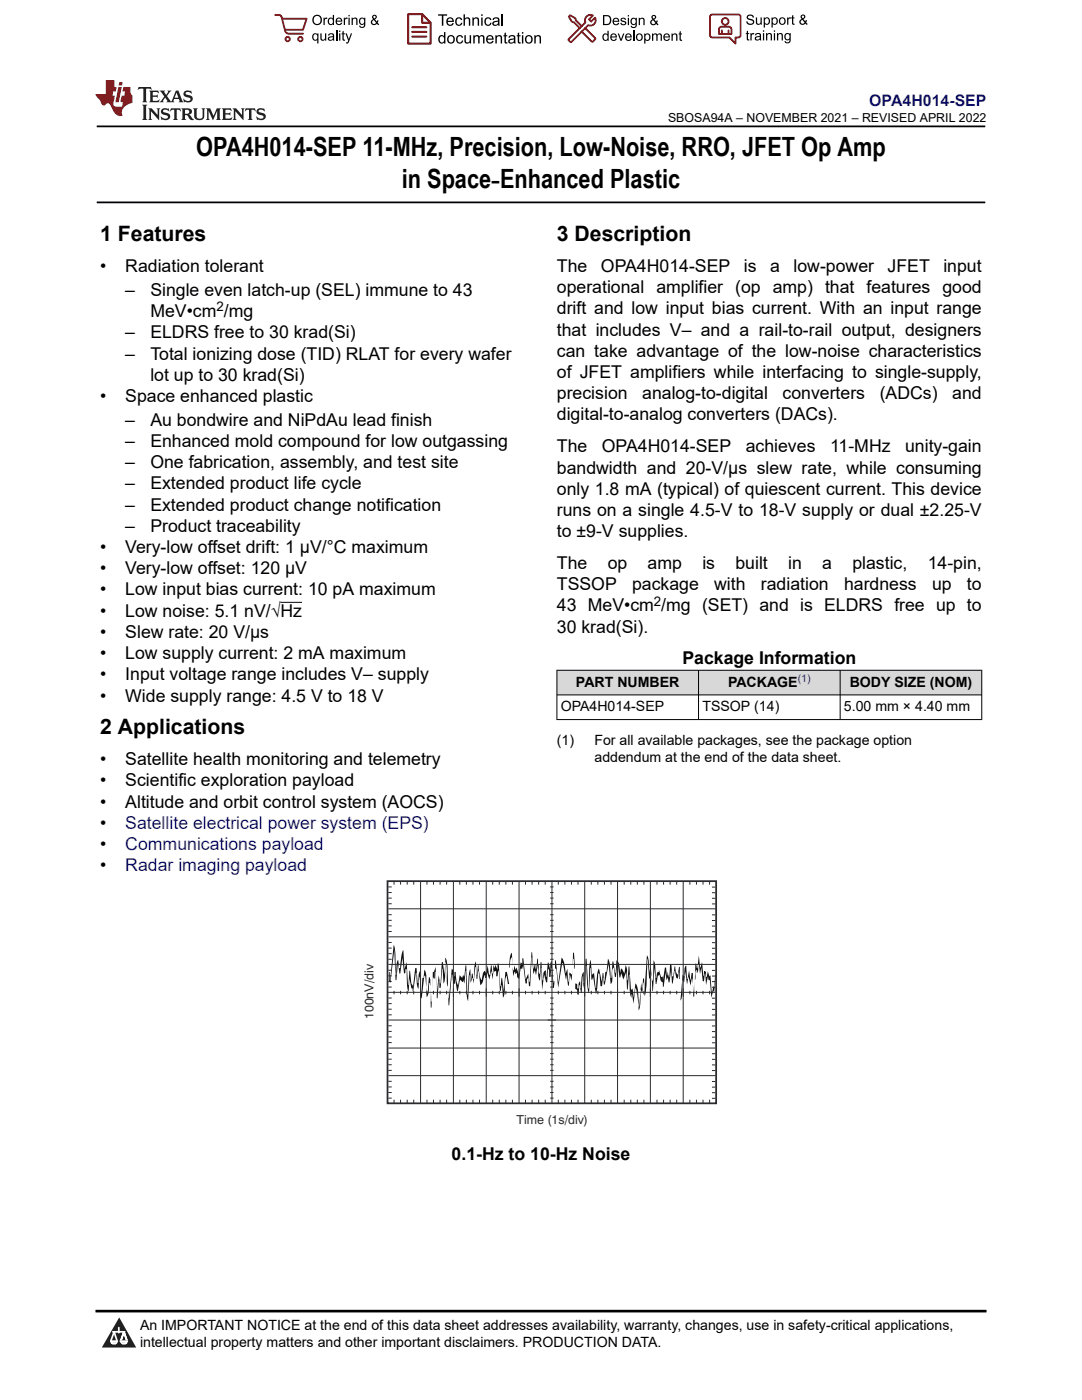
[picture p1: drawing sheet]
<svg xmlns="http://www.w3.org/2000/svg" width="216mm" height="279mm" viewBox="0 0 216 279" stroke-linecap="round" stroke-linejoin="round" font-family="sans-serif">
<path d="M19.3 25.2h177.3M19.3 40.4h177.3" fill="none" stroke="#000" stroke-width=".35"/>
<path d="M56 120.2h4.3" fill="none" stroke="#000" stroke-width=".2"/>
<g fill="#d8d8d8">
<path d="M111.1 133.8h84.8v4.9h-84.8z" fill-rule="evenodd"/>
<path d="M111.2 133.8h28.1v4.8h-28.1z" fill-rule="evenodd"/>
<path d="M139.4 133.8h28.2v4.8h-28.2z" fill-rule="evenodd"/>
<path d="M167.7 133.8h28.1v4.8h-28.1z" fill-rule="evenodd"/>
</g>
<path d="M111.1 133.8h84.9M111.1 138.7h84.9M111.1 133.7v10M139.4 133.7v10M167.6 133.7v10M195.9 133.7v10M111.1 143.6h84.9" fill="none" stroke="#000" stroke-width=".2"/>
<g fill="#0d1413">
<path d="M116.9 191.3h.1l.4 6h.1a22.1 22.1 0 0 1 .4-5.7l.2 2.9 .4-.3 .3 2.9h.2l.2-3 .3-.8 .6 2.6 .2-1.7h.1l.2 1.6 .2-1.8h.2l.3-2.7 .4 1.5 .1 2.4h.2l.2-3.3h.2l.4 2.3 .2-2.5a1.67 1.67 0 0 1 .7 1.5v1l.2-.9h.2l.5 1 .2-1.6a5.9 5.9 0 0 1 .3 2.9h.1l.2-2.7h.2l.3 4.6 .3-.2 .3 1.8 .3-2.8a4.5 4.5 0 0 1 .6 3.2v1.4h.1l.4-4.8 .3 1.2 .1-2h.2l.1 2.4-.2-1.6-.3 2.1-.3-.7v2.6l-.4 1.5-.2-2.8-.4-1.7-.4 3.2-.3-1.8h-.1v.6l-.2-.3-.2-1.4v-2.9h-.1l-.2 3h-.2l-.1-3.5-.6 1.5-.4-1.3-.2 .9h-.2l-.3-2.7h-.1l-.3 2.6h-.2l-.2-1.9a2.2 2.2 0 0 0-.3 1.9l-.1 1.1-.3 .3-.3-4.1-.8 4.2h-.2l-.2-1.3-.2 1.6h-.3l-.2-2.5h-.2l-.2 2.6-.3 1.4-.5-3.3-.2 .5h-.2l-.1-2.3h-.1l-.3 5a21.2 21.2 0 0 1-.5-5.4l-.3 4.7a4.6 4.6 0 0 1-.3-2.7h-.1l-.2 3.3-.2 .1-.3-1.6-.2 2-.2-.3a.73 .73 0 0 0-.4-.9v-1.1l.3 .1 .1 .9h.2a1.42 1.42 0 0 1 .3-1.5l.1 1.3h.2v-1a3.1 3.1 0 0 1 .5-2.1v2.2h.1z" fill-rule="evenodd"/>
<path d="M90.1 193.3l.3 .3v1.2h.3v-.8h.2l.2 1.9 .3 .7 .3-2 .5 .6 .2-.7 .1 .3 .2 .1 .2-2.2h.1l.3 5.8h.1l.1-3.2 .2-1.5 .2-.4v2.1l.3-1.2h.1l.2 1.1h.1l.1-2.6 .3-.9 .1 2.6 .3-1.8h.1l.1 1a3.3 3.3 0 0 0 .5 1.9l.1-.4a1.84 1.84 0 0 1 .6-1.4l.2 .5 .3-1.7 .3 1.9h.2l.2-1.8h.1l.1 1.6h.2l.1-1.7 .3 .6v-.7l.5 1v-1.2h.2l.3 4.5 .3-1.6h.1l.3 2.6 .3-3.8h.3l.5 2.4h-.3l-.2-1.7a6.8 6.8 0 0 0-.4 3.4l-.3 1-.2-2.5-.3 1.2h-.1l-.3-4.1-.1 .1-.1 1h-.3v-1l-.4 .2-.1-.5-.3 2-.1-1.6-.5 1.6-.4-1.4-.1 1.1h-.3v-.7l-.2 .4a2.52 2.52 0 0 1-.8 1.7l-.3-2.9-.3 1.7h-.1l-.1-2.4h-.1l-.4 3.3-.2-1.1-.4 1-.2-1.6-.3 5.2a22.7 22.7 0 0 1-.4-6.1l-.3 2.6-.3-.7v.5l-.6-.6-.5 2.3h-.1l-.4-2.6v1.1l-.4 .2-.1-2h-.2l-.5 6.2-.1-.1-.1-3.7 .2 2.3z" fill-rule="evenodd"/>
<path d="M78.5 188.6a14.5 14.5 0 0 1 .4 5.4v.5h.2l.1-2.2 .2-.7 .2 1.6h.2l.3-2.7 .4-.9 .2 3.8 .4-1.4 .3 4.6 .3-2.8 .1-.1 .3 2.6 .3 .5 .4-3.6h.3l.2 3h.2v-.6a2.84 2.84 0 0 1 .4-1.8l.2 4.1 .2-2.7h.2l.2-1.7a6.6 6.6 0 0 1 .4 3.5l-.3-2.3h-.1l-.5 4.5h-.2l-.2-4.2-.3 2.4-.3-.9-.1-2.3h-.1l-.5 3.6h-.2v-.5h-.2l-.4-2-.2 2.6a14 14 0 0 1-.3-4.5h-.3v.8l-.3 .1-.3-3.2-.4 3.2h-.2l-.3-1.8-.3 3.1h-.2l-.2-6-.8 6.6a2.71 2.71 0 0 1-.3-2.2h.2v1.6z" fill-rule="evenodd"/>
<path d="M130.4 191.7a8.2 8.2 0 0 1 .4 3.5h.2l.1-1.1 .4-.2v-.4l.4 1.6 .4-.1v.8l.4-2.7h.2l.2 1.5h.1v-.7l.4 1.2 .1-2.7h.3l.1 2.4h.2l.3-1.9h.1l.2 1.1 .4 .5 .2-1.5h.1v2.4h-.1v-1.3h-.1v.7l-.3 .5a2.05 2.05 0 0 1-.4-1.6h-.1l-.4 2.6h-.1l-.2-2.8-.3 2.6h-.2l-.1-1-.3 .5-.2-1.5-.4 2.8h-.1v-.9a1.09 1.09 0 0 1-.6-1.1l-.1-.4-.3 .3-.3 1.6h-.2l-.2-3.3-.3 4.7h-.1l-.2-2.7 .2 .6h.1z" fill-rule="evenodd"/>
<path d="M102.3 193l.1 .6h.1l.1-1 .3 .9 .2-.4 .5 1.4 .3-2.4 .3 .2v-1.1h.2l.5 4.2 .5-1.1 .1 1.6h.2l.4-5.9h.1l.2 3.3 .3-.9h.1v.9h.2l.2-2h.2v1l-.5 2.3-.2-1-.3 .8-.3-3.3-.3 5.7h-.2l-.2-1.6-.2 .3-.1 .8h-.2l-.5-3.8-.2 .8h-.3l-.3 2.1-.3-.3-.2-1-.3 .3v-.4l-.1-.1-.3 1z" fill-rule="evenodd"/>
<path d="M139.4 190.7l.3 2.4 .4-1.1 .2 2.7h.2v-1a.84 .84 0 0 1 .4 1.3h.1l.2-1.2 .4 1.1 .2-.3 .2 3.3h.1l.2-1.1 .2 .2 .2-2.5h.1l-.3 3.6-.2-.4-.4 1.4-.3-3.5h-.2l-.1-.8-.4 1.8-.2-2.3-.2 1.5h-.3l-.3-2.7-.2 1.3-.2-2h-.2v.4a1.52 1.52 0 0 1-.3 1.4v-.7a2.15 2.15 0 0 0-.2 1.7l-.2 .4 .2-3.3h.1l.1 .9h.2z" fill-rule="evenodd"/>
<path d="M107.4 192.3l.1 .4a2.28 2.28 0 0 0 .2 1.7l.2-2.4h.1l.2 3.6h.2v-.5a1.25 1.25 0 0 1 .5-1.5v1.4h.1l.3-2.9h.2l.3 1.6v-.4a1.93 1.93 0 0 1 .3-1.5l.3 4.4 .3-.5-.2 1.5-.2-.1-.2-3.9h-.1l-.2 1.8h-.2v-1.4l-.3-.3-.1 2.7h-.2l-.4-1.5-.4 3.1-.2-4.4-.3 2.5a6.9 6.9 0 0 1-.3-3.4z" fill-rule="evenodd"/>
<path d="M110.7 191.7h.2l.5 4.5 .7-5.1a5.2 5.2 0 0 1 .7 3.1l.4-.9 .2 2.6 .2-1.8 .5 .4 .2-1.6-.2 2.8-.4-1.1-.2 2.1h-.2l-.2-2.2-.2 1-.6-3.3h-.1l-.8 5-.4-3.7-.3-.3z" fill-rule="evenodd"/>
<path d="M136.9 192.7l.2 2.7h.1l.3-1.8 .2 1.9h.1l.2-1.3h.3v2.2l-.3-1.1-.2 1.4-.4-1.9-.3 1.7-.4-2.6-.2 2.2-.3-.5v1.9a3.8 3.8 0 0 1-.4 2.2l.4-5.2 .4 .3v-.4a2.12 2.12 0 0 1 .3-1.7z" fill-rule="evenodd"/>
<path d="M129.1 190.7a7.7 7.7 0 0 1 .4 3.5l.3-1.5 .2 2.4-.1-.7h-.1v.9h-.3l-.3-3.8h-.1v.5a26.7 26.7 0 0 1-.5 6.8z" fill-rule="evenodd"/>
<path d="M88.2 192h.1l.4 2.5 .1-2.5 .1 2a4.4 4.4 0 0 1-.4 2.3l-.3-3-.3 3.8h-.2v-1.3h-.1l-.3 3.4h-.1l.3-4.6 .4 1.7z" fill-rule="evenodd"/>
<path d="M88.8 191.1a11.5 11.5 0 0 1 .6 5.3v.5l-.2-.4-.1-1.5a6.2 6.2 0 0 0-.3-3z" fill-rule="evenodd"/>
<path d="M85.6 195a2.14 2.14 0 0 1 .2 1.8l-.1-.6h-.1v1a2.56 2.56 0 0 1-.5 1.8v-2l.1 1h.1z" fill-rule="evenodd"/>
<path d="M86.9 193l.3 5.3-.3-4.3h-.1v1.3h-.3l-.1-.5-.2 2.8 .2-3.6h.2z" fill-rule="evenodd"/>
<path d="M102.1 190.1l.2 2.9-.2-2a2.8 2.8 0 0 0-.3 2.1h-.2v-1.1a2.85 2.85 0 0 1 .5-1.9z" fill-rule="evenodd"/>
<path d="M114.3 190.1h.2l.2 3.2h-.2v-2h-.1l-.1 1.6z" fill-rule="evenodd"/>
<path d="M85.8 196.8l.2 3.1h.1l.1-2.3-.1 3.5h-.1z" fill-rule="evenodd"/>
<path d="M138.6 195.6l-.1 3.3h-.2v-2.5l.1 1.5h.1z" fill-rule="evenodd"/>
</g>
<path d="M77.3 175.9h65.6v44.3h-65.6z" fill="none" stroke="#2b292a" stroke-width=".35"/>
<g fill="none" stroke="#2b292a" stroke-width=".2">
<path d="M77.5 179.2h.7M77.5 178.1h.7M77.5 177h.7M78.6 175.9v.6M79.9 175.9v.6M81.3 175.9v.6M82.6 175.9v.6M83.9 176v44.1M85.2 175.9v.6M86.5 175.9v.6M87.8 175.9v.6M89.1 175.9v.6"/>
<path d="M90.5 176v44.2M91.7 175.9v.6M93.1 175.9v.6M94.4 175.9v.6M95.7 175.9v.6M97 176v44.2M98.3 175.9v.6M99.6 175.9v.6M100.9 175.9v.6M102.2 175.9v.6M103.6 176v44.2M104.9 175.9v.6"/>
<path d="M106.2 175.9v.6M107.5 175.9v.6M108.8 175.9v.6M109.8 179.2h.7M109.8 178.1h.7M109.8 177h.7M110.1 175.8v44.3M111.4 175.9v.6M112.7 175.9v.6M114 175.9v.6M115.3 175.9v.6M116.7 176v44.3"/>
<path d="M118 175.9v.6M119.3 175.9v.6M120.6 175.9v.6M121.9 175.9v.6M123.2 176v44.2M124.5 175.9v.6M125.9 175.9v.6M127.2 175.9v.6M128.5 175.9v.6M129.8 176v44.1M131.1 175.9v.6M132.4 175.9v.6"/>
<path d="M133.7 175.9v.6M135 175.9v.6M136.3 176v44.2M137.7 175.9v.6M139 175.9v.6M140.3 175.9v.6M141.6 175.9v.6M142.1 179.3h.6M142.1 178.2h.6M142.1 177h.6M77.3 198h65.5M77.5 199.2h.7"/>
<path d="M77.5 197h.7M77.5 195.9h.7M77.5 194.8h.7M77.5 193.6h.7M77.5 191.4h.7M77.5 190.3h.7M77.5 189.2h.7M77.5 188.1h.7M77.5 185.9h.7M77.5 184.8h.7M77.5 183.7h.7M77.5 182.5h.7"/>
<path d="M77.5 180.4h.7M77.5 187h65.3M77.5 181.4h65.3M77.5 192.5h65.3M78.6 197.8v.6M79.9 197.8v.6M81.3 197.8v.6M82.6 197.8v.6M85.2 197.8v.6M86.5 197.8v.6M87.8 197.8v.6M89.1 197.8v.6"/>
<path d="M91.7 197.8v.6M93.1 197.8v.6M94.4 197.8v.6M95.7 197.8v.6M98.3 197.8v.6M99.6 197.8v.6M100.9 197.8v.6M102.2 197.8v.6M104.9 197.8v.6M106.2 197.8v.6M107.5 197.8v.6M108.8 197.8v.6"/>
<path d="M109.8 199.2h.7M109.8 197h.7M109.8 195.9h.7M109.8 194.8h.7M109.8 193.6h.7M109.8 191.4h.7M109.8 190.3h.7M109.8 189.2h.7M109.8 188.1h.7M109.8 185.9h.7M109.8 184.8h.7M109.8 183.7h.7"/>
<path d="M109.8 182.5h.7M109.8 180.4h.7M111.4 197.8v.6M112.7 197.8v.6M114 197.8v.6M115.3 197.8v.6M118 197.8v.6M119.3 197.8v.6M120.6 197.8v.6M121.9 197.8v.6M124.5 197.8v.6M125.9 197.8v.6"/>
<path d="M127.2 197.8v.6M128.5 197.8v.6M131.1 197.8v.6M132.4 197.8v.6M133.7 197.8v.6M135 197.8v.6M137.7 197.8v.6M139 197.8v.6M140.3 197.8v.6M141.6 197.8v.6M142.1 199.2h.6M142.1 193.7h.6"/>
<path d="M142.1 191.5h.6M142.1 188.1h.6M142.1 185.9h.6M142.1 180.4h.6M142.1 197h.6M142.1 195.9h.6M142.1 194.8h.6M142.1 190.4h.6M142.1 189.2h.6M142.1 184.8h.6M142.1 183.7h.6M142.1 182.6h.6"/>
<path d="M77.5 219.2h.7M77.5 218h.7M77.5 216.9h.7M77.5 215.8h.7M77.5 213.6h.7M77.5 212.5h.7M77.5 211.4h.7M77.5 210.3h.7M77.5 208.1h.7M77.5 207h.7M77.5 205.8h.7M77.5 204.7h.7"/>
<path d="M77.5 202.5h.7M77.5 201.4h.7M77.5 200.3h.7M77.5 203.6h65.3M77.5 209.2h65.3M77.5 214.7h65.3M78.6 219.5v.6M79.9 219.5v.6M81.3 219.5v.6M82.6 219.5v.6M85.2 219.5v.6M86.5 219.5v.6"/>
<path d="M87.8 219.5v.6M89.1 219.5v.6M91.7 219.5v.6M93.1 219.5v.6M94.4 219.5v.6M95.7 219.5v.6M98.3 219.5v.6M99.6 219.5v.6M100.9 219.5v.6M102.2 219.5v.6M104.9 219.5v.6M106.2 219.5v.6"/>
<path d="M107.5 219.5v.6M108.8 219.5v.6M109.8 219.2h.7M109.8 218h.7M109.8 216.9h.7M109.8 215.8h.7M109.8 213.6h.7M109.8 212.5h.7M109.8 211.4h.7M109.8 210.3h.7M109.8 208.1h.7M109.8 207h.7"/>
<path d="M109.8 205.8h.7M109.8 204.7h.7M109.8 202.5h.7M109.8 201.4h.7M109.8 200.3h.7M111.4 219.5v.6M112.7 219.5v.6M114 219.5v.6M115.3 219.5v.6M118 219.5v.6M119.3 219.5v.6M120.6 219.5v.6"/>
<path d="M121.9 219.5v.6M124.5 219.5v.6M125.9 219.5v.6M127.2 219.5v.6M128.5 219.5v.6M131.1 219.5v.6M132.4 219.5v.6M133.7 219.5v.6M135 219.5v.6M137.7 219.5v.6M139 219.5v.6M140.3 219.5v.6"/>
<path d="M141.6 219.5v.6M142.1 217h.6M142.1 212.5h.6M142.1 207h.6M142.1 219.2h.6M142.1 218.1h.6M142.1 215.8h.6M142.1 213.6h.6M142.1 211.4h.6M142.1 210.3h.6M142.1 208.1h.6M142.1 205.9h.6"/>
<path d="M142.1 204.8h.6M142.1 202.6h.6M142.1 201.4h.6M142.1 200.3h.6"/>
</g>
<path d="M0 0h215.9v23.8h-215.9z" fill-rule="evenodd" fill="#fff"/>
<path d="M27.7 17.4l-.2 .6 .5-.3h.6v.1v2.2l-.2 .4h1l-.2-.4v-2.2v-.1h.5l.5 .3-.1-.6zM29.8 18.1l.2 .4v1.5l-.2 .4h1.9l.1-.6a1.08 1.08 0 0 1-1.3 .2v-.7h.6l.4 .2v-.6l-.4 .2h-.6v-.6l.2-.1a1 1 0 0 1 1 .2l-.1-.5zM31.8 18.1l1 1.1-1 1.2h.9l-.2-.2 .4-.7 .5 .7-.2 .2h1.6l-.2-.2 .1-.4h1l.1 .4-.1 .2h.9l-.2-.3-.8-2h-.5l-1 2.2-.8-1.1 .9-1.1h-.8l.2 .2-.5 .7-.3-.7 .1-.2zM35.2 18.5l.4 1h-.8zM36.8 18.2a.65 .65 0 0 0-.2 .7 .65 .65 0 0 0 .6 .5l.7 .2 .1 .2a.79 .79 0 0 1-.7 .4 .79 .79 0 0 1-.7-.5l.1 .7 .2-.1a.93 .93 0 0 0 1.1 .1 .93 .93 0 0 0 .4-1 1.46 1.46 0 0 0-1.2-.6l-.1-.3a1.09 1.09 0 0 1 1.2 .2l-.2-.6-.1 .1-.6-.2zM28.4 20.9l.2 .4v2.3l-.2 .3h1l-.2-.3v-2.3l.2-.4zM29.6 21.6l.2 .4v1.6l-.2 .3h.8l-.3-.3v-1.4l1.7 1.8v-2l.2-.4h-.8l.2 .2 .1 1.1-1.2-1.3zM32.3 21.8a.65 .65 0 0 0-.2 .7 .65 .65 0 0 0 .7 .4l.6 .2 .1 .2a.79 .79 0 0 1-.7 .4 .79 .79 0 0 1-.7-.5l.1 .7 .2-.1a.93 .93 0 0 0 1.1 .1 .93 .93 0 0 0 .4-.9 1.46 1.46 0 0 0-1.2-.6l-.1-.4a1.09 1.09 0 0 1 1.2 .2l-.2-.6-.1 .1-.6-.1zM34.1 21.6l-.1 .7a.63 .63 0 0 1 .7-.4l.1 1.7-.3 .3h1l-.2-.3v-1.7a.66 .66 0 0 1 .8 .4l-.1-.7zM36.2 21.6l.2 .4v1.6l-.2 .3h.9l-.2-.2v-.7h.5l.1 .2a.79 .79 0 0 0 1.2 .6l-1-.9a.61 .61 0 0 0 .6-.6 .61 .61 0 0 0-.5-.6zM36.9 21.9h.2a.47 .47 0 0 1 .5 .1 .47 .47 0 0 1 .1 .5l-.2 .2h-.6zM38.5 21.6l.2 .2a2.27 2.27 0 0 0 .4 2 1.04 1.04 0 0 0 1.7-.7v-1.3l.2-.2h-.8l.2 .4v1.1a.6 .6 0 0 1-.6 .6 .6 .6 0 0 1-.6-.6v-1.1l.3-.4zM41.1 21.6l.2 .4v1.6l-.2 .3h.7l-.2-.3v-1.5l.9 1.9 .8-1.9v1.5l-.2 .3h1l-.3-.3v-1.6l.3-.4h-.8l-.7 1.5-.7-1.5zM44.3 21.6l.2 .4v1.6l-.2 .3h1.9l.1-.5a1.09 1.09 0 0 1-1.3 .1v-.6h.6l.4 .1v-.6l-.4 .2h-.6v-.6l.2-.1a1.01 1.01 0 0 1 1 .3l-.1-.6zM46.4 21.6l.3 .4v1.6l-.3 .3h.8l-.2-.3v-1.4l1.6 1.8v-2l.2-.4h-.7l.2 .2v1.1l-1.2-1.3zM49 21.6l-.1 .7a.63 .63 0 0 1 .8-.4v1.7l-.3 .3h1l-.2-.3v-1.7a.66 .66 0 0 1 .8 .4l-.1-.7zM51.4 21.8a.65 .65 0 0 0-.2 .7 .65 .65 0 0 0 .6 .4l.6 .2 .2 .2a.79 .79 0 0 1-.8 .4 .79 .79 0 0 1-.6-.5l.1 .7 .2-.1a.93 .93 0 0 0 1 .1 .93 .93 0 0 0 .5-.9 1.46 1.46 0 0 0-1.3-.6l-.1-.4a1.09 1.09 0 0 1 1.3 .2l-.2-.6-.2 .1-.5-.1z" fill="#231f20"/>
<path d="M21.1 16v2.8h-2.1l.1 .3 .9 1a.95 .95 0 0 0 .9 .9 .59 .59 0 0 1 .6-.4 .59 .59 0 0 1 .5 .4l.4 .8a1.59 1.59 0 0 0 2.1 1.3 1.61 1.61 0 0 1 1-2.2l1-.4-.1-1.5a1.59 1.59 0 0 1-.4-1.6h-1.4l-.2 .9h.5l-.1 .8h-.5l-.2 1v.2l.4 .1-.2 .9h-.6a.73 .73 0 0 1-1.1-.7l.3-1.5h-.5l.2-.8h.5l.2-.9h-.5v-1.4zM23.6 17.4l-.6 3h.7l.6-3zM23.8 16.4l-.1 .7h.7l.1-.7z" fill="#ed1c24"/>
<g fill="#000">
<path d="M62.3 4a1 1 0 0 1 2 0 1 1 0 0 1-2 0zM62.8 3.4a.78 .78 0 0 0-.1 1.1 .78 .78 0 0 0 1.1 .1 .78 .78 0 0 0 .1-1.1 .78 .78 0 0 0-1.1-.1z" fill-rule="evenodd"/>
<path d="M62.5 6.8l.4-.2 .4 .3v-.2h.2v2h-.2v-.7a.68 .68 0 0 1-.9-.1 .68 .68 0 0 1 0-.9zM62.6 7a.51 .51 0 0 0-.1 .6 .51 .51 0 0 0 .7 .2 .51 .51 0 0 0 .1-.7 .51 .51 0 0 0-.7-.1z" fill-rule="evenodd"/>
<path d="M64.5 3.5h.3v.3l.1-.3h.3l.1 .1-.1 .2a.32 .32 0 0 0-.3 0 .32 .32 0 0 0-.1 .4v.8h-.3z" fill-rule="evenodd"/>
<path d="M63.9 6.7h.3v.8a.36 .36 0 0 0 .3 .4 .36 .36 0 0 0 .4-.5v-.7h.2v1.4h-.2v-.2a.51 .51 0 0 1-.6 .2 .51 .51 0 0 1-.4-.5z" fill-rule="evenodd"/>
<path d="M65.6 3.7l.4-.2 .4 .2v-.7h.3v2h-.3v-.2a.7 .7 0 0 1-1-.1 .7 .7 0 0 1 .2-1zM65.8 3.8a.51 .51 0 0 0-.1 .7 .51 .51 0 0 0 .6 .2 .51 .51 0 0 0 .1-.7 .51 .51 0 0 0-.6-.2z" fill-rule="evenodd"/>
<path d="M65.6 6.8a.66 .66 0 0 1 .8-.1 .66 .66 0 0 1 .3 .8v.6h-.2l-.1-.2a.52 .52 0 0 1-.7 .2 .52 .52 0 0 1-.2-.6l.3-.2a.42 .42 0 0 0 .6-.3l-.3-.2-.3 .1-.1 .2h-.3zM65.7 7.6a.35 .35 0 0 0 .3 .4 .35 .35 0 0 0 .4-.4v-.2z" fill-rule="evenodd"/>
<path d="M67.7 6.1h.2v.3h-.2zM67.7 6.7h.2v1.4h-.2z" fill-rule="evenodd"/>
<path d="M67.1 3.7a.68 .68 0 0 1 .9-.1 .68 .68 0 0 1 .3 .7h-1.1a.42 .42 0 0 0 .3 .5 .42 .42 0 0 0 .5-.3h.3a.73 .73 0 0 1-1.1 .4 .73 .73 0 0 1-.1-1.2zM67.4 3.8l-.2 .3h.8l-.2-.4z" fill-rule="evenodd"/>
<path d="M68.6 3.5h.2v.3l.2-.3h.3l.1 .1-.1 .2a.32 .32 0 0 0-.4 0 .32 .32 0 0 0-.1 .4v.8h-.2z" fill-rule="evenodd"/>
<path d="M68.3 6.3l.3-.1v.5h.2v.1h-.2v.9l.3 .4a.36 .36 0 0 1-.4 0 .36 .36 0 0 1-.2-.4v-.9h-.1v-.1h.1z" fill-rule="evenodd"/>
<path d="M68.9 6.7h.3l.4 1.1 .4-1.1h.3l-.6 1.4a.51 .51 0 0 1-.6 .6l-.1-.3h.3l.2-.3z" fill-rule="evenodd"/>
<path d="M69.5 3h.3v.3h-.3zM69.5 3.5h.3v1.5h-.3z" fill-rule="evenodd"/>
<path d="M70.2 3.5h.2v.2a.52 .52 0 0 1 .6-.2 .52 .52 0 0 1 .3 .6v.9h-.2v-.9a.34 .34 0 0 0-.3-.4 .34 .34 0 0 0-.4 .3v1h-.2z" fill-rule="evenodd"/>
<path d="M71.8 3.7l.4-.2 .5 .2v-.2h.2v1.3a.64 .64 0 0 1-.5 .8 .64 .64 0 0 1-.7-.5h.2a.41 .41 0 0 0 .5 .2 .41 .41 0 0 0 .2-.5 .69 .69 0 0 1-.9-.1 .69 .69 0 0 1 .1-1zM72 3.8a.5 .5 0 0 0-.1 .7 .5 .5 0 0 0 .7 .1 .5 .5 0 0 0 .1-.6 .5 .5 0 0 0-.7-.2z" fill-rule="evenodd"/>
<path d="M74.4 3.1a.47 .47 0 0 1 .7 .1 .47 .47 0 0 1-.3 .7l.4 .4 .1-.3 .2 .1-.1 .4 .3 .3-.2 .2-.3-.3a.63 .63 0 0 1-1 .1 .63 .63 0 0 1 .3-1l-.3-.4zM74.5 3.4a.27 .27 0 0 0 .5 0 .27 .27 0 0 0-.5 0zM74.4 4.1a.4 .4 0 0 0 0 .6 .4 .4 0 0 0 .6-.1l-.4-.6z" fill-rule="evenodd"/>
<path d="M87.4 2.9h1.8v.2h-.7v2h-.3v-2h-.8z" fill-rule="evenodd"/>
<path d="M87.6 7.2l.5-.2 .5 .2v-.8h.3v2.3h-.3v-.2a.76 .76 0 0 1-1-.1 .76 .76 0 0 1-.1-1zM87.9 7.4a.58 .58 0 0 0-.2 .7 .58 .58 0 0 0 .8 .2 .58 .58 0 0 0 .1-.7 .58 .58 0 0 0-.7-.2z" fill-rule="evenodd"/>
<path d="M89.5 7.2a.81 .81 0 0 1 1.1 .1 .81 .81 0 0 1-.2 1.2 .81 .81 0 0 1-1.1-.2l-.1-.7zM89.6 7.4a.57 .57 0 0 0 0 .8 .57 .57 0 0 0 .8 0 .57 .57 0 0 0 0-.7 .57 .57 0 0 0-.8-.1z" fill-rule="evenodd"/>
<path d="M89.3 3.7a.77 .77 0 0 1 .9-.2 .77 .77 0 0 1 .4 .9h-1.3a.48 .48 0 0 0 .4 .5 .48 .48 0 0 0 .6-.3h.3a.83 .83 0 0 1-1.3 .4 .83 .83 0 0 1 0-1.3zM89.5 3.8l-.2 .4h1l-.3-.5z" fill-rule="evenodd"/>
<path d="M91 3.7a.7 .7 0 0 1 1.2 .3h-.2a.45 .45 0 0 0-.6-.3 .45 .45 0 0 0-.3 .6 .45 .45 0 0 0 .3 .6 .45 .45 0 0 0 .6-.4l.3 .1a.76 .76 0 0 1-1.1 .5 .76 .76 0 0 1-.3-1.1z" fill-rule="evenodd"/>
<path d="M91.2 7.2a.7 .7 0 0 1 1.2 .3l-.3 .1a.45 .45 0 0 0-.5-.4 .45 .45 0 0 0-.3 .7 .45 .45 0 0 0 .3 .6 .45 .45 0 0 0 .6-.4h.2a.76 .76 0 0 1-1 .5 .76 .76 0 0 1-.4-1.1z" fill-rule="evenodd"/>
<path d="M92.5 2.9h.3v.8a.59 .59 0 0 1 .7-.2 .59 .59 0 0 1 .3 .6v1h-.2v-1a.4 .4 0 0 0-.5-.4 .4 .4 0 0 0-.3 .5v.9h-.3z" fill-rule="evenodd"/>
<path d="M92.7 7h.2v.9a.41 .41 0 0 0 .5 .6 .41 .41 0 0 0 .3-.6v-.9h.3v1.7h-.3v-.3a.58 .58 0 0 1-.7 .3 .58 .58 0 0 1-.3-.7z" fill-rule="evenodd"/>
<path d="M94.3 3.5h.2v.2a.59 .59 0 0 1 .7-.2 .59 .59 0 0 1 .4 .6v1h-.3v-1a.41 .41 0 0 0-.4-.4 .41 .41 0 0 0-.4 .5v.9h-.2z" fill-rule="evenodd"/>
<path d="M94.4 7h.3v.3a.56 .56 0 0 1 1 0 .54 .54 0 0 1 .6-.3 .54 .54 0 0 1 .4 .5v1.2h-.3v-1.1a.34 .34 0 0 0-.3-.4 .34 .34 0 0 0-.4 .3v1.2h-.3v-1.1a.38 .38 0 0 0-.5-.3 .38 .38 0 0 0-.2 .5v.9h-.3z" fill-rule="evenodd"/>
<path d="M96 2.9h.3v.3h-.3zM96 3.5h.3v1.6h-.3z" fill-rule="evenodd"/>
<path d="M96.8 3.7a.7 .7 0 0 1 1.3 .3h-.3a.45 .45 0 0 0-.6-.3 .45 .45 0 0 0-.3 .6 .45 .45 0 0 0 .3 .6 .45 .45 0 0 0 .6-.4l.3 .1a.76 .76 0 0 1-1.1 .5 .76 .76 0 0 1-.3-1.1z" fill-rule="evenodd"/>
<path d="M97.2 7.2a.77 .77 0 0 1 .9-.1 .77 .77 0 0 1 .4 .8h-1.2a.48 .48 0 0 0 .3 .6 .48 .48 0 0 0 .6-.4l.3 .1a.83 .83 0 0 1-1.3 .3 .83 .83 0 0 1 0-1.3zM97.4 7.4l-.1 .3h.9l-.2-.4z" fill-rule="evenodd"/>
<path d="M98.8 7h.3v.3a.59 .59 0 0 1 .7-.3 .59 .59 0 0 1 .4 .7v1h-.3v-1a.41 .41 0 0 0-.5-.5 .41 .41 0 0 0-.3 .6v.9h-.3z" fill-rule="evenodd"/>
<path d="M98.4 3.7a.74 .74 0 0 1 1-.2 .74 .74 0 0 1 .3 .9v.7h-.3v-.2a.59 .59 0 0 1-.8 .3 .59 .59 0 0 1-.3-.8l1.1-.3a.42 .42 0 0 0-.4-.4 .42 .42 0 0 0-.5 .3h-.2zM98.6 4.5a.36 .36 0 0 0 .2 .5 .36 .36 0 0 0 .5-.2l.1-.5z" fill-rule="evenodd"/>
<path d="M100.7 6.6l.2-.1v.5h.3v.2h-.3v1l.1 .2h.2l.1 .3a.41 .41 0 0 1-.5-.1 .41 .41 0 0 1-.1-.4v-1h-.2v-.2h.2z" fill-rule="evenodd"/>
<path d="M101.6 7.2a.74 .74 0 0 1 .9-.2 .74 .74 0 0 1 .3 1l.1 .7h-.3v-.2a.59 .59 0 0 1-.8 .2 .59 .59 0 0 1-.3-.8l1-.3a.42 .42 0 0 0-.3-.4 .42 .42 0 0 0-.5 .3h-.3zM101.8 8.1a.36 .36 0 0 0 .1 .5 .36 .36 0 0 0 .5-.3l.2-.4z" fill-rule="evenodd"/>
<path d="M103.3 6.6l.3-.1v.5h.3v.2h-.3v1l.1 .2h.2v.3a.41 .41 0 0 1-.5-.1 .41 .41 0 0 1-.1-.4v-1h-.2v-.2h.2z" fill-rule="evenodd"/>
<path d="M104.1 6.4h.3v.3h-.3zM104.1 7h.3v1.7h-.3z" fill-rule="evenodd"/>
<path d="M105 7.2a.81 .81 0 0 1 1.1 .1 .81 .81 0 0 1-.1 1.2 .81 .81 0 0 1-1.2-.2v-.7zM105.2 7.4a.57 .57 0 0 0-.1 .8 .57 .57 0 0 0 .8 0 .57 .57 0 0 0 0-.7 .57 .57 0 0 0-.7-.1z" fill-rule="evenodd"/>
<path d="M106.6 7h.3v.3a.59 .59 0 0 1 .7-.3 .59 .59 0 0 1 .4 .7v1h-.3v-1a.41 .41 0 0 0-.5-.5 .41 .41 0 0 0-.3 .6v.9h-.3z" fill-rule="evenodd"/>
<path d="M120.3 3h.7a1 1 0 0 1 1 1 1 1 0 0 1-1 1h-.7zM120.6 3.2v1.6h.4a.77 .77 0 0 0 .7-.8 .77 .77 0 0 0-.7-.8z" fill-rule="evenodd"/>
<path d="M120.4 6.9l.4-.2 .4 .2v-.8h.3v2h-.3v-.1a.7 .7 0 0 1-.9-.2 .7 .7 0 0 1 .1-.9zM120.6 7a.51 .51 0 0 0-.1 .7 .51 .51 0 0 0 .6 .1 .51 .51 0 0 0 .1-.6 .51 .51 0 0 0-.6-.2z" fill-rule="evenodd"/>
<path d="M122 6.9a.68 .68 0 0 1 .8-.2 .68 .68 0 0 1 .3 .8h-1.1a.42 .42 0 0 0 .3 .5 .42 .42 0 0 0 .5-.3h.3a.73 .73 0 0 1-1.1 .3 .73 .73 0 0 1 0-1.1zM122.2 7l-.2 .3h.8l-.2-.4z" fill-rule="evenodd"/>
<path d="M122.4 3.7a.68 .68 0 0 1 .8-.1 .68 .68 0 0 1 .4 .8h-1.1a.42 .42 0 0 0 .3 .4 .42 .42 0 0 0 .5-.3l.3 .1a.73 .73 0 0 1-1.2 .3 .73 .73 0 0 1 0-1.2zM122.6 3.8l-.1 .3h.8l-.2-.3z" fill-rule="evenodd"/>
<path d="M123.9 3.7l.1-.1a.62 .62 0 0 1 .9 .3l-.2 .1a.29 .29 0 0 0-.3-.3 .29 .29 0 0 0-.3 .3l.1 .1a.58 .58 0 0 1 .6 .1 .58 .58 0 0 1 .1 .6 .67 .67 0 0 1-1.1-.2l.2-.1a.33 .33 0 0 0 .4 .4 .33 .33 0 0 0 .3-.4 .71 .71 0 0 1-.9-.6z" fill-rule="evenodd"/>
<path d="M123.3 6.7h.2l.4 1.2 .4-1.2h.3l-.6 1.4h-.2z" fill-rule="evenodd"/>
<path d="M125.3 3h.2v.3h-.2zM125.3 3.6h.2v1.4h-.2z" fill-rule="evenodd"/>
<path d="M124.9 6.9a.68 .68 0 0 1 .8-.2 .68 .68 0 0 1 .4 .8h-1.1a.42 .42 0 0 0 .3 .5 .42 .42 0 0 0 .5-.3h.3a.73 .73 0 0 1-1.2 .3 .73 .73 0 0 1 0-1.1zM125.1 7l-.1 .3h.8l-.2-.4z" fill-rule="evenodd"/>
<path d="M126 3.7l.4-.2 .4 .2v-.1h.3v1.2a.64 .64 0 0 1-.5 .8 .64 .64 0 0 1-.8-.5l.3 .1a.41 .41 0 0 0 .5 .2 .41 .41 0 0 0 .2-.6 .69 .69 0 0 1-.9-.1 .69 .69 0 0 1 .1-1zM126.2 3.9a.5 .5 0 0 0-.1 .6 .5 .5 0 0 0 .6 .2 .5 .5 0 0 0 .2-.7 .5 .5 0 0 0-.7-.1z" fill-rule="evenodd"/>
<path d="M126.9 7.4a.73 .73 0 0 1 1.4 0 .73 .73 0 0 1-1.4 0zM127.3 7a.5 .5 0 0 0-.1 .7 .5 .5 0 0 0 .7 0 .5 .5 0 0 0 0-.6 .5 .5 0 0 0-.6-.1z" fill-rule="evenodd"/>
<path d="M127.5 3.6h.2v.2a.52 .52 0 0 1 .6-.3 .52 .52 0 0 1 .3 .6v.9h-.2v-.9a.34 .34 0 0 0-.3-.4 .34 .34 0 0 0-.4 .3v1h-.2z" fill-rule="evenodd"/>
<path d="M128.5 6.7h.3v.2a.67 .67 0 0 1 .9 0 .67 .67 0 0 1 0 .9 .55 .55 0 0 1-.9 .2v.7h-.3zM128.9 7a.5 .5 0 0 0-.1 .7 .5 .5 0 0 0 .6 .1 .5 .5 0 0 0 .2-.6 .5 .5 0 0 0-.7-.2z" fill-rule="evenodd"/>
<path d="M130.1 6.7h.2v.2a.49 .49 0 0 1 .9 0l.4-.2a.42 .42 0 0 1 .5 .4v1h-.3v-.9a.3 .3 0 0 0-.2-.3 .3 .3 0 0 0-.4 .2v1h-.2v-.9a.33 .33 0 0 0-.5-.3 .33 .33 0 0 0-.2 .5v.7h-.2z" fill-rule="evenodd"/>
<path d="M130.1 3.1a.47 .47 0 0 1 .8 .1 .47 .47 0 0 1-.3 .7l.3 .4 .1-.2h.3l-.2 .5 .3 .3-.2 .2-.3-.3a.63 .63 0 0 1-1 .1 .63 .63 0 0 1 .3-1l-.2-.5zM130.2 3.5a.27 .27 0 0 0 .5 0 .27 .27 0 0 0-.5 0zM130.2 4.1a.4 .4 0 0 0 0 .7 .4 .4 0 0 0 .6-.2l-.5-.6z" fill-rule="evenodd"/>
<path d="M132.5 6.9a.68 .68 0 0 1 .9-.2 .68 .68 0 0 1 .3 .8h-1.1a.42 .42 0 0 0 .3 .5 .42 .42 0 0 0 .5-.3h.3a.73 .73 0 0 1-1.1 .3 .73 .73 0 0 1-.1-1.1zM132.7 7l-.1 .3h.8l-.2-.4z" fill-rule="evenodd"/>
<path d="M134 6.7h.2v.2a.52 .52 0 0 1 .6-.2 .52 .52 0 0 1 .4 .6v.8h-.3v-.8a.34 .34 0 0 0-.2-.4 .34 .34 0 0 0-.4 .2l-.1 1h-.2z" fill-rule="evenodd"/>
<path d="M135.6 6.3l.2-.1v.5h.3v.2h-.3v.8l.3 .4a.36 .36 0 0 1-.4 0 .36 .36 0 0 1-.1-.4v-.8h-.2v-.2h.2z" fill-rule="evenodd"/>
<path d="M149.2 3a.8 .8 0 0 1 1.2 .5h-.2a.44 .44 0 0 0-.5-.4 .44 .44 0 0 0-.4 .5l.2 .1a.9 .9 0 0 1 1 .8 .84 .84 0 0 1-.9 .5 .84 .84 0 0 1-.7-.7h.3a.52 .52 0 0 0 .5 .5 .52 .52 0 0 0 .5-.6l-.2-.1a.85 .85 0 0 1-1-.8z" fill-rule="evenodd"/>
<path d="M149 6.3l.3-.2v.5h.2v.2h-.2v.9l.2 .4a.36 .36 0 0 1-.4-.1 .36 .36 0 0 1-.1-.4v-.8h-.2v-.2h.2z" fill-rule="evenodd"/>
<path d="M149.7 6.6h.3v.2l.1-.2h.3l.1 .1-.1 .2a.32 .32 0 0 0-.3 0 .32 .32 0 0 0-.1 .4v.8h-.3z" fill-rule="evenodd"/>
<path d="M150.7 6.8a.66 .66 0 0 1 .9-.2 .66 .66 0 0 1 .3 .9v.6h-.2l-.1-.2a.52 .52 0 0 1-.7 .2 .52 .52 0 0 1-.2-.7l.2-.1a.42 .42 0 0 0 .7-.3l-.3-.2h-.3l-.1 .3-.3-.1zM150.9 7.5a.35 .35 0 0 0 .3 .5 .35 .35 0 0 0 .4-.4v-.3z" fill-rule="evenodd"/>
<path d="M150.8 3.5h.3v.8a.36 .36 0 0 0 .3 .5 .36 .36 0 0 0 .4-.5v-.8h.2v1.4h-.2v-.2a.51 .51 0 0 1-.6 .3 .51 .51 0 0 1-.4-.6z" fill-rule="evenodd"/>
<path d="M152.2 6.1h.3v.2h-.3zM152.2 6.6h.3v1.5h-.3z" fill-rule="evenodd"/>
<path d="M152.4 3.5h.2v.2a.67 .67 0 0 1 .9 0 .67 .67 0 0 1 .1 .9 .55 .55 0 0 1-1 .2v.7h-.2zM152.7 3.8a.5 .5 0 0 0-.1 .7 .5 .5 0 0 0 .7 .1 .5 .5 0 0 0 .1-.6 .5 .5 0 0 0-.7-.2z" fill-rule="evenodd"/>
<path d="M152.9 6.6h.2v.2a.52 .52 0 0 1 .6-.2 .52 .52 0 0 1 .3 .6v.9h-.2v-.9a.34 .34 0 0 0-.3-.4 .34 .34 0 0 0-.4 .2v1.1h-.2z" fill-rule="evenodd"/>
<path d="M153.9 3.5h.3v.2a.67 .67 0 0 1 .9 0 .67 .67 0 0 1 0 .9 .55 .55 0 0 1-.9 .2v.7h-.3zM154.3 3.8a.5 .5 0 0 0-.1 .7 .5 .5 0 0 0 .6 .1 .5 .5 0 0 0 .2-.6 .5 .5 0 0 0-.7-.2z" fill-rule="evenodd"/>
<path d="M154.4 6.1h.3v.2h-.3zM154.4 6.6h.3v1.5h-.3z" fill-rule="evenodd"/>
<path d="M155 6.6h.3v.2a.52 .52 0 0 1 .6-.2 .52 .52 0 0 1 .3 .6v.9h-.2v-.9a.34 .34 0 0 0-.3-.4 .34 .34 0 0 0-.4 .2v1.1h-.3z" fill-rule="evenodd"/>
<path d="M155.4 4.2a.75 .75 0 0 1 1.5 0 .75 .75 0 0 1-1.5 0zM155.8 3.8a.5 .5 0 0 0-.1 .7 .5 .5 0 0 0 .8 0 .5 .5 0 0 0 0-.7 .5 .5 0 0 0-.7 0z" fill-rule="evenodd"/>
<path d="M156.7 6.8l.4-.2 .5 .2v-.2h.2v1.3a.64 .64 0 0 1-.5 .7 .64 .64 0 0 1-.8-.4h.3a.41 .41 0 0 0 .5 .2 .41 .41 0 0 0 .2-.5 .69 .69 0 0 1-.9-.1 .69 .69 0 0 1 .1-1zM156.9 6.9a.5 .5 0 0 0-.1 .7 .5 .5 0 0 0 .6 .1 .5 .5 0 0 0 .2-.7 .5 .5 0 0 0-.7-.1z" fill-rule="evenodd"/>
<path d="M157.1 3.5h.2v.2l.1-.2h.3h.2l-.1 .3a.32 .32 0 0 0-.4 0 .32 .32 0 0 0-.1 .4v.7h-.2z" fill-rule="evenodd"/>
<path d="M158 3.1l.3-.1v.5h.2v.2h-.2v.8l.3 .4a.36 .36 0 0 1-.4 0 .36 .36 0 0 1-.2-.4v-.8h-.1v-.2h.1z" fill-rule="evenodd"/>
<path d="M159.9 3a.47 .47 0 0 1 .7 .1 .47 .47 0 0 1-.3 .7l.4 .5 .1-.3h.2l-.1 .5 .3 .3-.2 .2-.3-.3a.63 .63 0 0 1-1 .1 .63 .63 0 0 1 .3-1l-.3-.5zM160 3.4a.27 .27 0 0 0 .5 0 .27 .27 0 0 0-.5 0zM159.9 4.1a.4 .4 0 0 0 0 .6 .4 .4 0 0 0 .6-.2l-.4-.6z" fill-rule="evenodd"/>
</g>
<path d="M67.2 6.1v2M126.5 6.1v2" fill="none" stroke="#000" stroke-width=".25"/>
<g fill="none" stroke="#de0000" stroke-width=".37">
<path d="M54.9 3h.9a1.19 1.19 0 0 1 .6 1.2l.6 2.1a.85 .85 0 0 0 1 .4h2.5M56.3 3.7h4.9l-.7 2.2h-3.6M116.1 5.2l-1.2-1.1-.1-.5-1-.6-.3 .3 .6 1 .5 .2 1.1 1.1M116.8 5.6l1.9 2v.3l-.4 .4h-.3l-1.9-2zM116.8 5.6l.6-.6a1.07 1.07 0 0 0 1.2-.2 1.07 1.07 0 0 0 .1-1.3l-.7 .8-.5-.4 .8-.8a1.07 1.07 0 0 0-1.2 .2 1.07 1.07 0 0 0-.3 1.2l-3.3 3.3v.3l.3 .3h.2l2.1-2.1M141.7 3.1l.4-.2h5.3l.3 .2 .1 3.9-.2 .4-.8 .1v1.2l-1.3-1.2h-3.4l-.4-.2zM143.5 5.6l.5-.3 1.7 .1 .2 .5v.9h-2.4zM144 6.1v.7M145.4 6.1v.7"/>
<circle cx="57.4" cy="7.8" r=".44"/>
<circle cx="59.9" cy="7.8" r=".44"/>
<circle cx="144.7" cy="4.3" r=".67"/>
</g>
<path d="M100.2 2.9v2.2" fill="none" stroke="#000" stroke-width=".28"/>
<path d="M81.4 2.8h2.8v1.7h1.7v4.2h-4.5zM82.3 6.4h2.8M82.3 5.4h2.8M82.3 7.3h2.8M84.2 2.8l1.7 1.7" fill="none" stroke="#de0000" stroke-width=".42"/>
<path d="M0 261.4h215.9v18h-215.9z" fill-rule="evenodd" fill="#fff"/>
<path d="M23.8 262.9l3.4 6h-6.9z" fill="#231f20"/>
<path d="M22.1 267.7h1.3l-.4 .5h-.3a.55 .55 0 0 1-.6-.5z" fill-rule="evenodd" fill="#fff"/>
<path d="M22.1 267.7h1.3l-.4 .5h-.3a.55 .55 0 0 1-.6-.5z" fill="none" stroke="#231f20" stroke-width=".34"/>
<path d="M22.1 267.7h1.3l-.4 .5h-.5zM22.6 265.8h.1M22.6 265.8h2.3zM23.7 265.9h.1M23.7 264.9v1zM24 267.7h.1" fill="none" stroke="#fff" stroke-width=".34"/>
<path d="M24.7 265.8l-.7 1.9z" fill="#fff"/>
<path d="M24.7 265.8l-.7 1.9z" fill="none" stroke="#fff" stroke-width=".34"/>
<path d="M24.7 265.8l.7 1.9z" fill="#fff"/>
<path d="M24.7 265.8l.7 1.9zM25.3 267.7h.1" fill="none" stroke="#fff" stroke-width=".34"/>
<path d="M22.8 265.8l-.7 1.9z" fill="#fff"/>
<path d="M22.8 265.8l-.7 1.9z" fill="none" stroke="#fff" stroke-width=".34"/>
<path d="M22.8 265.8l.6 1.9z" fill="#fff"/>
<path d="M22.8 265.8l.6 1.9z" fill="none" stroke="#fff" stroke-width=".34"/>
<path d="M24.1 267.7h1.3a.65 .65 0 0 1-.6 .5 .65 .65 0 0 1-.7-.5z" fill-rule="evenodd" fill="#fff"/>
<path d="M24.1 267.7h1.3a.65 .65 0 0 1-.6 .5 .65 .65 0 0 1-.7-.5z" fill="none" stroke="#231f20" stroke-width=".34"/>
<path d="M24 267.7h.1M24.1 267.7h1.3l-.4 .5h-.5z" fill="none" stroke="#fff" stroke-width=".34"/>
<path d="M19 261.7h177.8" fill="none" stroke="#000" stroke-width=".53"/>
<g font-size="5.3">
<text x="39.1" y="31.2">OPA4H014-SEP 11-MHz, Precision, Low-Noise, RRO, JFET Op Amp</text>
<text x="80.2" y="37.5">in Space‑Enhanced Plastic</text>
</g>
<g font-size="4.2">
<text x="20" y="48.1">1 Features</text>
<text x="111.1" y="48.1">3 Description</text>
<text x="20" y="146.6">2 Applications</text>
</g>
<g font-size="3.5">
<text x="20" y="54.3">•</text>
<text x="25" y="54.3">Radiation tolerant</text>
<text x="25" y="59">–</text>
<text x="30" y="59">Single even latch-up (SEL) immune to 43</text>
<text x="111.1" y="54.3">The</text>
<text x="111.1" y="58.5">operational amplifier (op amp) that features good</text>
<text x="119.9" y="54.3">OPA4H014-SEP</text>
<text x="148.4" y="54.3">is</text>
<text x="153.7" y="54.3">a</text>
<text x="158.3" y="54.3">low-power</text>
<text x="177.1" y="54.3">JFET</text>
<text x="188.2" y="54.3">input</text>
<text x="30" y="63.3">MeV•cm /mg</text>
<text x="111.1" y="62.8">drift and low input bias current. With an input range</text>
<text x="25" y="67.5">–</text>
<text x="25" y="71.7">–</text>
<text x="30" y="67.5">ELDRS free to 30 krad(Si)</text>
<text x="30" y="71.7">Total ionizing dose (TID) RLAT for every wafer</text>
<text x="111.1" y="67">that includes V– and a rail-to-rail output, designers</text>
<text x="111.1" y="71.2">can take advantage of the low-noise characteristics</text>
<text x="30" y="76">lot up to 30 krad(Si)</text>
<text x="111.1" y="75.5">of JFET amplifiers while interfacing to single-supply,</text>
<text x="20" y="80.2">•</text>
<text x="25" y="80.2">Space enhanced plastic</text>
<text x="111.1" y="83.9">digital-to-analog converters (DACs).</text>
<text x="111.1" y="79.7">precision</text>
<text x="128.2" y="79.7">analog-to-digital</text>
<text x="156.2" y="79.7">converters</text>
<text x="175.5" y="79.7">(ADCs)</text>
<text x="190" y="79.7">and</text>
<text x="25" y="89.2">–</text>
<text x="25" y="85">–</text>
<text x="30" y="89.2">Enhanced mold compound for low outgassing</text>
<text x="30" y="85">Au bondwire and NiPdAu lead finish</text>
<text x="25" y="93.4">–</text>
<text x="30" y="93.4">One fabrication, assembly, and test site</text>
<text x="111.1" y="90.3">The</text>
<text x="111.1" y="94.5">bandwidth and 20-V/μs slew rate, while consuming</text>
<text x="120.1" y="90.3">OPA4H014-SEP</text>
<text x="148.8" y="90.3">achieves</text>
<text x="165.6" y="90.3">11‑MHz</text>
<text x="180.6" y="90.3">unity-gain</text>
<text x="25" y="97.7">–</text>
<text x="25" y="101.9">–</text>
<text x="30" y="97.7">Extended product life cycle</text>
<text x="30" y="101.9">Extended product change notification</text>
<text x="111.1" y="98.7">only 1.8 mA (typical) of quiescent current. This device</text>
<text x="25" y="106.1">–</text>
<text x="30" y="106.1">Product traceability</text>
<text x="111.1" y="107.2">to ±9‑V supplies.</text>
<text x="111.1" y="103">runs on a single 4.5‑V to 18‑V supply or dual ±2.25‑V</text>
<text x="20" y="110.4">•</text>
<text x="25" y="110.4">Very-low offset drift: 1 μV/°C maximum</text>
<text x="111.1" y="113.6">The</text>
<text x="121.3" y="113.6">op</text>
<text x="129.2" y="113.6">amp</text>
<text x="140.1" y="113.6">is</text>
<text x="146.7" y="113.6">built</text>
<text x="157.3" y="113.6">in</text>
<text x="164.1" y="113.6">a</text>
<text x="170.1" y="113.6">plastic,</text>
<text x="185.1" y="113.6">14‑pin,</text>
<text x="20" y="114.6">•</text>
<text x="20" y="118.8">•</text>
<text x="25" y="114.6">Very-low offset: 120 μV</text>
<text x="25" y="118.8">Low input bias current: 10 pA maximum</text>
<text x="111.1" y="117.8">TSSOP</text>
<text x="126.1" y="117.8">package</text>
<text x="142.5" y="117.8">with</text>
<text x="151.8" y="117.8">radiation</text>
<text x="168.4" y="117.8">hardness</text>
<text x="186" y="117.8">up</text>
<text x="192.9" y="117.8">to</text>
<text x="20" y="123.1">•</text>
<text x="25" y="123.1">Low noise: 5.1 nV/√Hz</text>
<text x="111.1" y="122">43 MeV•cm /mg (SET) and is ELDRS free up to</text>
<text x="20" y="127.3">•</text>
<text x="20" y="131.5">•</text>
<text x="25" y="127.3">Slew rate: 20 V/μs</text>
<text x="25" y="131.5">Low supply current: 2 mA maximum</text>
<text x="111.1" y="126.3">30 krad(Si).</text>
<text x="20" y="135.8">•</text>
<text x="25" y="135.8">Input voltage range includes V– supply</text>
<text x="136.2" y="132.6">Package Information</text>
<text x="20" y="140">•</text>
<text x="25" y="140">Wide supply range: 4.5 V to 18 V</text>
<text x="20" y="152.7">•</text>
<text x="25" y="152.7">Satellite health monitoring and telemetry</text>
<text x="20" y="156.9">•</text>
<text x="20" y="161.2">•</text>
<text x="25" y="156.9">Scientific exploration payload</text>
<text x="25" y="161.2">Altitude and orbit control system (AOCS)</text>
<text x="20" y="165.4">•</text>
<text x="20" y="169.6">•</text>
<text x="20" y="173.9">•</text>
<text x="90.1" y="231.4">0.1-Hz to 10-Hz Noise</text>
</g>
<g font-size="3.5" fill="#00f">
<text x="25" y="165.4">Satellite electrical power system (EPS)</text>
<text x="25" y="169.6">Communications payload</text>
<text x="25" y="173.9">Radar imaging payload</text>
</g>
<text font-size="3.2" fill="#00f" x="173.4" y="21.1">OPA4H014-SEP</text>
<g font-size="2.8">
<text x="114.9" y="137">PART NUMBER</text>
<text x="145.3" y="137">PACKAGE</text>
<text x="169.5" y="137">BODY SIZE (NOM)</text>
<text x="111.9" y="142">OPA4H014-SEP</text>
<text x="140.2" y="142">TSSOP (14)</text>
<text x="168.4" y="142">5.00 mm × 4.40 mm</text>
<text x="111.1" y="148.8">(1)</text>
<text x="118.6" y="148.8">For all available packages, see the package option</text>
<text x="118.6" y="152.1">addendum at the end of the data sheet.</text>
<text x="27.9" y="265.5">An IMPORTANT NOTICE at the end of this data sheet addresses availability, warranty, changes, use in safety-critical applications,</text>
<text x="27.9" y="268.9">intellectual property matters and other important disclaimers. PRODUCTION DATA.</text>
</g>
<g font-size="2.6">
<text x="43.2" y="62.1">2</text>
<text x="130.5" y="120.8">2</text>
</g>
<text font-size="2.5" x="133.3" y="24.3">SBOSA94A – NOVEMBER 2021 – REVISED APRIL 2022</text>
<g font-size="2.5" fill="#2b292a">
<text x="74.5" y="203.4" transform="rotate(-90 74.5 203.4)">100nV/div</text>
<text x="103.1" y="224.3">Time (1s/div)</text>
</g>
<text font-size="2.1" fill="#00f" x="159.2" y="136.1">(1)</text>
</svg>
